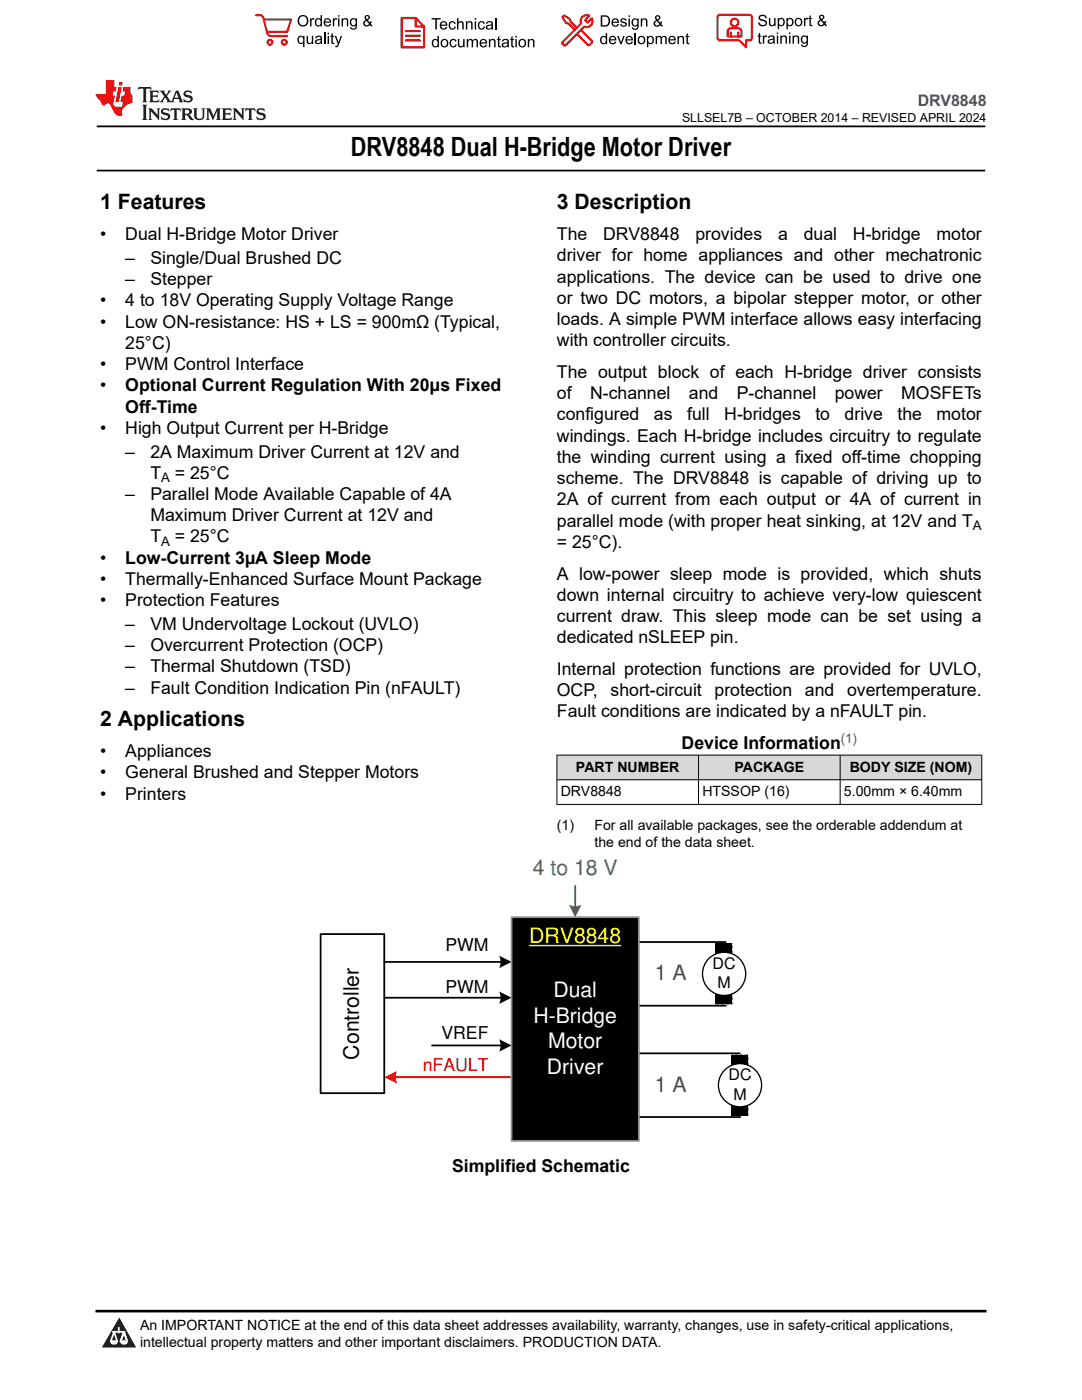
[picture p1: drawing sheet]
<svg xmlns="http://www.w3.org/2000/svg" width="216mm" height="279mm" viewBox="0 0 216 279" stroke-linecap="round" stroke-linejoin="round" font-family="sans-serif">
<path d="M19.3 25.2h177.3M19.3 34h177.3" fill="none" stroke="#000" stroke-width=".35"/>
<g fill="#d8d8d8">
<path d="M111.1 150.7h84.8v4.9h-84.8z" fill-rule="evenodd"/>
<path d="M111.2 150.8h28.1v4.8h-28.1z" fill-rule="evenodd"/>
<path d="M139.4 150.8h28.2v4.8h-28.2z" fill-rule="evenodd"/>
<path d="M167.7 150.8h28.1v4.8h-28.1z" fill-rule="evenodd"/>
</g>
<path d="M111.1 150.7h84.9M111.1 155.6h84.9M111.1 150.6v10M139.4 150.6v10M167.6 150.6v10M195.9 150.6v10M111.1 160.5h84.9" fill="none" stroke="#000" stroke-width=".2"/>
<path d="M76.7 192h23.5M76.8 199.1h23.4" fill="none" stroke="#000" stroke-width=".35"/>
<g fill="#000">
<path d="M99.6 190.7l2.5 1.3-2.5 1.2a2.77 2.77 0 0 0 0-2.5z" fill-rule="evenodd"/>
<path d="M99.6 197.9l2.5 1.2-2.5 1.3a2.77 2.77 0 0 0 0-2.5z" fill-rule="evenodd"/>
</g>
<path d="M78.6 215h23.5" fill="none" stroke="#f00" stroke-width=".35"/>
<path d="M76.8 215l2.4-1.3a2.78 2.78 0 0 0 0 2.5z" fill-rule="evenodd" fill="#f00"/>
<path d="M114.8 176.8v4.4" fill="none" stroke="#00af50" stroke-width=".35"/>
<path d="M113.5 180.6a2.77 2.77 0 0 0 2.5 0l-1.2 2.4z" fill-rule="evenodd" fill="#00af50"/>
<path d="M64 186.4h12.7v31.8h-12.7zM127.5 188h17.3M86.2 208.6h14M127.5 200.7h17.3M127.5 210.2h20.1M127.5 222.9h20.2" fill="none" stroke="#000" stroke-width=".35"/>
<g fill="#000">
<path d="M99.6 207.4l2.5 1.2-2.5 1.3a2.77 2.77 0 0 0 0-2.5z" fill-rule="evenodd"/>
<path d="M142.8 188.3h3.3v12.1h-3.3z" fill-rule="evenodd"/>
<path d="M102.1 183h25.4v44.7h-25.4z" fill-rule="evenodd"/>
</g>
<path d="M102.1 183h25.4v44.7h-25.4z" fill="none" stroke="#919191" stroke-width=".35"/>
<path d="M105.6 188.7h18.4" fill="none" stroke="#ff0" stroke-width=".31"/>
<path d="M142.8 188.3h3.3v12.1h-3.3z" fill="none" stroke="#000" stroke-width=".2" stroke-dasharray=".6 .4"/>
<circle cx="144.5" cy="194.4" r="4.3" fill="#fff"/>
<circle cx="144.5" cy="194.4" r="4.3" fill="none" stroke="#000" stroke-width=".26"/>
<path d="M146 210.6h3.2v12h-3.2z" fill-rule="evenodd" fill="#000"/>
<path d="M146 210.6h3.2v12h-3.2z" fill="none" stroke="#000" stroke-width=".2" stroke-dasharray=".6 .4"/>
<circle cx="147.7" cy="216.6" r="4.3" fill="#fff"/>
<circle cx="147.7" cy="216.6" r="4.3" fill="none" stroke="#000" stroke-width=".26"/>
<path d="M0 0h215.9v23.8h-215.9z" fill-rule="evenodd" fill="#fff"/>
<path d="M27.7 17.4l-.2 .6 .5-.3h.6v.1v2.2l-.2 .4h1l-.2-.4v-2.2v-.1h.5l.5 .3-.1-.6zM29.8 18.1l.2 .4v1.5l-.2 .4h1.9l.1-.6a1.08 1.08 0 0 1-1.3 .2v-.7h.6l.4 .2v-.6l-.4 .2h-.6v-.6l.2-.1a1 1 0 0 1 1 .2l-.1-.5zM31.8 18.1l1 1.1-1 1.2h.9l-.2-.2 .4-.7 .5 .7-.2 .2h1.6l-.2-.2 .1-.4h1l.1 .4-.1 .2h.9l-.2-.3-.8-2h-.5l-1 2.2-.8-1.1 .9-1.1h-.8l.2 .2-.5 .7-.3-.7 .1-.2zM35.2 18.5l.4 1h-.8zM36.8 18.2a.65 .65 0 0 0-.2 .7 .65 .65 0 0 0 .6 .5l.7 .2 .1 .2a.79 .79 0 0 1-.7 .4 .79 .79 0 0 1-.7-.5l.1 .7 .2-.1a.93 .93 0 0 0 1.1 .1 .93 .93 0 0 0 .4-1 1.46 1.46 0 0 0-1.2-.6l-.1-.3a1.09 1.09 0 0 1 1.2 .2l-.2-.6-.1 .1-.6-.2zM28.4 20.9l.2 .4v2.3l-.2 .3h1l-.2-.3v-2.3l.2-.4zM29.6 21.6l.2 .4v1.6l-.2 .3h.8l-.3-.3v-1.4l1.7 1.8v-2l.2-.4h-.8l.2 .2 .1 1.1-1.2-1.3zM32.3 21.8a.65 .65 0 0 0-.2 .7 .65 .65 0 0 0 .7 .4l.6 .2 .1 .2a.79 .79 0 0 1-.7 .4 .79 .79 0 0 1-.7-.5l.1 .7 .2-.1a.93 .93 0 0 0 1.1 .1 .93 .93 0 0 0 .4-.9 1.46 1.46 0 0 0-1.2-.6l-.1-.4a1.09 1.09 0 0 1 1.2 .2l-.2-.6-.1 .1-.6-.1zM34.1 21.6l-.1 .7a.63 .63 0 0 1 .7-.4l.1 1.7-.3 .3h1l-.2-.3v-1.7a.66 .66 0 0 1 .8 .4l-.1-.7zM36.2 21.6l.2 .4v1.6l-.2 .3h.9l-.2-.2v-.7h.5l.1 .2a.79 .79 0 0 0 1.2 .6l-1-.9a.61 .61 0 0 0 .6-.6 .61 .61 0 0 0-.5-.6zM36.9 21.9h.2a.47 .47 0 0 1 .5 .1 .47 .47 0 0 1 .1 .5l-.2 .2h-.6zM38.5 21.6l.2 .2a2.27 2.27 0 0 0 .4 2 1.04 1.04 0 0 0 1.7-.7v-1.3l.2-.2h-.8l.2 .4v1.1a.6 .6 0 0 1-.6 .6 .6 .6 0 0 1-.6-.6v-1.1l.3-.4zM41.1 21.6l.2 .4v1.6l-.2 .3h.7l-.2-.3v-1.5l.9 1.9 .8-1.9v1.5l-.2 .3h1l-.3-.3v-1.6l.3-.4h-.8l-.7 1.5-.7-1.5zM44.3 21.6l.2 .4v1.6l-.2 .3h1.9l.1-.5a1.09 1.09 0 0 1-1.3 .1v-.6h.6l.4 .1v-.6l-.4 .2h-.6v-.6l.2-.1a1.01 1.01 0 0 1 1 .3l-.1-.6zM46.4 21.6l.3 .4v1.6l-.3 .3h.8l-.2-.3v-1.4l1.6 1.8v-2l.2-.4h-.7l.2 .2v1.1l-1.2-1.3zM49 21.6l-.1 .7a.63 .63 0 0 1 .8-.4v1.7l-.3 .3h1l-.2-.3v-1.7a.66 .66 0 0 1 .8 .4l-.1-.7zM51.4 21.8a.65 .65 0 0 0-.2 .7 .65 .65 0 0 0 .6 .4l.6 .2 .2 .2a.79 .79 0 0 1-.8 .4 .79 .79 0 0 1-.6-.5l.1 .7 .2-.1a.93 .93 0 0 0 1 .1 .93 .93 0 0 0 .5-.9 1.46 1.46 0 0 0-1.3-.6l-.1-.4a1.09 1.09 0 0 1 1.3 .2l-.2-.6-.2 .1-.5-.1z" fill="#231f20"/>
<path d="M21.1 16v2.8h-2.1l.1 .3 .9 1a.95 .95 0 0 0 .9 .9 .59 .59 0 0 1 .6-.4 .59 .59 0 0 1 .5 .4l.4 .8a1.59 1.59 0 0 0 2.1 1.3 1.61 1.61 0 0 1 1-2.2l1-.4-.1-1.5a1.59 1.59 0 0 1-.4-1.6h-1.4l-.2 .9h.5l-.1 .8h-.5l-.2 1v.2l.4 .1-.2 .9h-.6a.73 .73 0 0 1-1.1-.7l.3-1.5h-.5l.2-.8h.5l.2-.9h-.5v-1.4zM23.6 17.4l-.6 3h.7l.6-3zM23.8 16.4l-.1 .7h.7l.1-.7z" fill="#ed1c24"/>
<g fill="#000">
<path d="M59.4 4.2a1.12 1.12 0 0 1 2.2 0 1.12 1.12 0 0 1-2.2 0zM59.9 3.5a.89 .89 0 0 0-.1 1.1 .89 .89 0 0 0 1.1 .4 .88 .88 0 0 0 .3-1.3 .88 .88 0 0 0-1.3-.2z" fill-rule="evenodd"/>
<path d="M59.5 7.3l.5-.2 .5 .3v-.3h.3v2.3h-.3v-.8a.74 .74 0 0 1-1 0 .74 .74 0 0 1-.1-1zM59.8 7.5a.57 .57 0 0 0-.2 .7 .57 .57 0 0 0 .8 .2 .57 .57 0 0 0 .1-.7 .57 .57 0 0 0-.7-.2z" fill-rule="evenodd"/>
<path d="M61.9 3.6h.2v.3l.2-.2 .3-.1 .2 .1-.1 .3a.36 .36 0 0 0-.5 0 .36 .36 0 0 0 0 .4v.9h-.3z" fill-rule="evenodd"/>
<path d="M61.2 7.1h.3v.9a.41 .41 0 0 0 .4 .6 .41 .41 0 0 0 .3-.6v-.9h.3v1.7h-.2v-.3a.58 .58 0 0 1-.7 .3 .58 .58 0 0 1-.4-.6z" fill-rule="evenodd"/>
<path d="M63 3.8l.5-.2 .5 .2v-.8h.2v2.3h-.2v-.2a.75 .75 0 0 1-1-.1 .75 .75 0 0 1-.1-1zM63.2 4a.57 .57 0 0 0-.1 .7 .57 .57 0 0 0 .8 .2 .57 .57 0 0 0 .1-.7 .57 .57 0 0 0-.8-.2z" fill-rule="evenodd"/>
<path d="M63 7.3a.74 .74 0 0 1 1-.1 .74 .74 0 0 1 .3 .9v.7h-.3v-.2a.57 .57 0 0 1-.8 .2 .57 .57 0 0 1-.2-.8l1-.3a.41 .41 0 0 0-.4-.4 .41 .41 0 0 0-.4 .4l-.3-.1zM63.2 8.2a.35 .35 0 0 0 .2 .5 .35 .35 0 0 0 .5-.3l.1-.4z" fill-rule="evenodd"/>
<path d="M65.4 6.5h.3v.3h-.3zM65.4 7.1h.3v1.7h-.3z" fill-rule="evenodd"/>
<path d="M64.8 3.8a.76 .76 0 0 1 .9-.1 .76 .76 0 0 1 .4 .8h-1.2a.47 .47 0 0 0 .3 .6 .47 .47 0 0 0 .6-.4l.3 .1a.82 .82 0 0 1-1.3 .3 .82 .82 0 0 1 0-1.3zM65 4l-.1 .3h.9l-.3-.4z" fill-rule="evenodd"/>
<path d="M66.4 3.6h.3v.3l.1-.2 .4-.1 .1 .1-.1 .3a.36 .36 0 0 0-.4 0 .36 .36 0 0 0-.1 .4v.9h-.3z" fill-rule="evenodd"/>
<path d="M66.1 6.7l.3-.1v.5h.3v.3h-.3v.9l.1 .2h.2v.3a.41 .41 0 0 1-.4-.1 .41 .41 0 0 1-.2-.4v-.9h-.2v-.3h.2z" fill-rule="evenodd"/>
<path d="M66.8 7.1h.3l.4 1.4 .5-1.4h.3l-.6 1.7a.57 .57 0 0 1-.8 .6v-.3a.37 .37 0 0 0 .5-.3z" fill-rule="evenodd"/>
<path d="M67.5 3h.2v.3h-.2zM67.5 3.6h.2v1.7h-.2z" fill-rule="evenodd"/>
<path d="M68.2 3.6h.2v.3a.58 .58 0 0 1 .7-.3 .58 .58 0 0 1 .4 .7v1h-.3v-1a.4 .4 0 0 0-.4-.5 .4 .4 0 0 0-.4 .6v.9h-.2z" fill-rule="evenodd"/>
<path d="M70 3.8l.5-.2 .5 .2v-.2h.2v1.5a.71 .71 0 0 1-.5 .8 .71 .71 0 0 1-.8-.5h.2a.46 .46 0 0 0 .6 .3 .46 .46 0 0 0 .3-.6 .78 .78 0 0 1-1.1-.2 .78 .78 0 0 1 .1-1.1zM70.2 4a.53 .53 0 0 0-.1 .8 .53 .53 0 0 0 .8 0 .54 .54 0 0 0 0-.7 .54 .54 0 0 0-.7-.1z" fill-rule="evenodd"/>
<path d="M72.9 3.1a.53 .53 0 0 1 .8 .1 .53 .53 0 0 1-.3 .8l.4 .5 .1-.3 .3 .1-.2 .5 .3 .3-.2 .2-.3-.3a.71 .71 0 0 1-1.2 .1 .71 .71 0 0 1 .4-1.1l-.3-.5zM73 3.5a.3 .3 0 0 0 .6 0 .3 .3 0 0 0-.6 0zM72.9 4.3a.45 .45 0 0 0 0 .7 .45 .45 0 0 0 .7-.2l-.5-.6z" fill-rule="evenodd"/>
<path d="M86.1 3.6h1.8v.3h-.7v2h-.3v-2h-.8z" fill-rule="evenodd"/>
<path d="M86.3 8l.5-.2 .5 .2v-.8h.3v2.2h-.3v-.2a.76 .76 0 0 1-1 0 .76 .76 0 0 1-.1-1zM86.6 8.1a.58 .58 0 0 0-.2 .8 .58 .58 0 0 0 .8 .2 .58 .58 0 0 0 .1-.8 .58 .58 0 0 0-.7-.2z" fill-rule="evenodd"/>
<path d="M88.2 7.9a.81 .81 0 0 1 1.1 .2 .81 .81 0 0 1-.2 1.1 .81 .81 0 0 1-1.1-.1l-.1-.8zM88.3 8.1a.57 .57 0 0 0 0 .9 .57 .57 0 0 0 .8 0 .57 .57 0 0 0 0-.8 .57 .57 0 0 0-.8-.1z" fill-rule="evenodd"/>
<path d="M88 4.4a.77 .77 0 0 1 .9-.1 .77 .77 0 0 1 .4 .8h-1.3a.48 .48 0 0 0 .4 .6 .48 .48 0 0 0 .6-.3h.3a.83 .83 0 0 1-1.3 .4 .83 .83 0 0 1 0-1.4zM88.2 4.6l-.2 .3h1l-.3-.4z" fill-rule="evenodd"/>
<path d="M89.7 4.4a.7 .7 0 0 1 1.2 .3l-.2 .1a.45 .45 0 0 0-.6-.3 .45 .45 0 0 0-.3 .6 .45 .45 0 0 0 .3 .6 .45 .45 0 0 0 .6-.4h.3a.76 .76 0 0 1-1.1 .6 .76 .76 0 0 1-.3-1.1z" fill-rule="evenodd"/>
<path d="M89.9 8a.7 .7 0 0 1 1.2 .3h-.3a.45 .45 0 0 0-.5-.3 .45 .45 0 0 0-.3 .6 .45 .45 0 0 0 .3 .6 .45 .45 0 0 0 .6-.4l.2 .1a.76 .76 0 0 1-1 .5 .76 .76 0 0 1-.4-1.1z" fill-rule="evenodd"/>
<path d="M91.2 3.6h.3v.8a.59 .59 0 0 1 .7-.2 .59 .59 0 0 1 .3 .7v1h-.2v-1a.4 .4 0 0 0-.5-.4 .4 .4 0 0 0-.3 .5v.9h-.3z" fill-rule="evenodd"/>
<path d="M91.4 7.8h.2v.9a.41 .41 0 0 0 .5 .5 .41 .41 0 0 0 .3-.5v-.9h.3v1.6h-.3v-.2a.58 .58 0 0 1-.7 .3 .58 .58 0 0 1-.3-.7z" fill-rule="evenodd"/>
<path d="M93 4.2h.2v.3a.59 .59 0 0 1 .7-.3 .59 .59 0 0 1 .4 .7v1h-.3v-1a.41 .41 0 0 0-.4-.5 .41 .41 0 0 0-.4 .6v.9h-.2z" fill-rule="evenodd"/>
<path d="M93.1 7.8h.3v.2a.56 .56 0 0 1 1 0 .54 .54 0 0 1 .6-.2 .54 .54 0 0 1 .4 .5v1.1h-.3v-1a.34 .34 0 0 0-.3-.4 .34 .34 0 0 0-.4 .3v1.1h-.3v-1a.38 .38 0 0 0-.5-.4 .38 .38 0 0 0-.2 .6v.8h-.3z" fill-rule="evenodd"/>
<path d="M94.7 3.6h.3v.3h-.3zM94.7 4.2h.3v1.7h-.3z" fill-rule="evenodd"/>
<path d="M95.5 4.4a.7 .7 0 0 1 1.3 .3l-.3 .1a.45 .45 0 0 0-.6-.3 .45 .45 0 0 0-.3 .6 .45 .45 0 0 0 .3 .6 .45 .45 0 0 0 .6-.4h.3a.76 .76 0 0 1-1.1 .6 .76 .76 0 0 1-.3-1.1z" fill-rule="evenodd"/>
<path d="M95.9 8a.77 .77 0 0 1 .9-.2 .77 .77 0 0 1 .4 .9h-1.2a.48 .48 0 0 0 .3 .5 .48 .48 0 0 0 .6-.3h.3a.83 .83 0 0 1-1.3 .4 .83 .83 0 0 1 0-1.3zM96.1 8.1l-.1 .4h.9l-.2-.5z" fill-rule="evenodd"/>
<path d="M97.5 7.8h.3v.2a.59 .59 0 0 1 .7-.2 .59 .59 0 0 1 .4 .6v1h-.3v-1a.41 .41 0 0 0-.5-.4 .41 .41 0 0 0-.3 .5v.9h-.3z" fill-rule="evenodd"/>
<path d="M97.1 4.4a.74 .74 0 0 1 1-.1 .74 .74 0 0 1 .3 .9v.7h-.3v-.2a.59 .59 0 0 1-.8 .2 .59 .59 0 0 1-.3-.8l1.1-.3a.42 .42 0 0 0-.4-.4 .42 .42 0 0 0-.5 .4l-.2-.1zM97.3 5.3a.36 .36 0 0 0 .2 .5 .36 .36 0 0 0 .5-.2l.1-.5z" fill-rule="evenodd"/>
<path d="M99.4 7.4l.2-.2v.6h.3v.2h-.3v1l.1 .2h.2l.1 .2a.41 .41 0 0 1-.5 0 .41 .41 0 0 1-.1-.4v-1h-.2v-.2h.2z" fill-rule="evenodd"/>
<path d="M100.3 8a.74 .74 0 0 1 .9-.2 .74 .74 0 0 1 .3 .9l.1 .7h-.3v-.2a.59 .59 0 0 1-.8 .3 .59 .59 0 0 1-.3-.8l1-.3a.42 .42 0 0 0-.3-.4 .42 .42 0 0 0-.5 .3h-.3zM100.5 8.8a.36 .36 0 0 0 .1 .5 .36 .36 0 0 0 .5-.2l.2-.5z" fill-rule="evenodd"/>
<path d="M102 7.4l.3-.2v.6h.3v.2h-.3v1l.1 .2h.2v.2a.41 .41 0 0 1-.5 0 .41 .41 0 0 1-.1-.4v-1h-.2v-.2h.2z" fill-rule="evenodd"/>
<path d="M102.8 7.2h.3v.3h-.3zM102.8 7.8h.3v1.6h-.3z" fill-rule="evenodd"/>
<path d="M103.7 7.9a.81 .81 0 0 1 1.1 .2 .81 .81 0 0 1-.1 1.1 .81 .81 0 0 1-1.2-.1v-.8zM103.9 8.1a.57 .57 0 0 0-.1 .9 .57 .57 0 0 0 .8 0 .57 .57 0 0 0 0-.8 .57 .57 0 0 0-.7-.1z" fill-rule="evenodd"/>
<path d="M105.3 7.8h.3v.2a.59 .59 0 0 1 .7-.2 .59 .59 0 0 1 .4 .6v1h-.3v-1a.41 .41 0 0 0-.5-.4 .41 .41 0 0 0-.3 .5v.9h-.3z" fill-rule="evenodd"/>
<path d="M119.9 3.1h.7a1.12 1.12 0 0 1 1.1 1.1 1.12 1.12 0 0 1-1 1.1h-.8zM120.2 3.3v1.7h.4a.86 .86 0 0 0 .8-.8 .86 .86 0 0 0-.8-.9z" fill-rule="evenodd"/>
<path d="M119.9 7.4l.5-.3 .5 .3v-.8h.2v2.2h-.2v-.2a.75 .75 0 0 1-1 0 .75 .75 0 0 1-.1-1zM120.1 7.5a.57 .57 0 0 0-.1 .8 .57 .57 0 0 0 .8 .2 .57 .57 0 0 0 .1-.8 .57 .57 0 0 0-.8-.2z" fill-rule="evenodd"/>
<path d="M121.7 7.4a.76 .76 0 0 1 .9-.2 .76 .76 0 0 1 .4 .9h-1.2a.47 .47 0 0 0 .3 .5 .47 .47 0 0 0 .6-.3h.3a.82 .82 0 0 1-1.3 .4 .82 .82 0 0 1 0-1.3zM121.9 7.5l-.1 .3h.9l-.3-.4z" fill-rule="evenodd"/>
<path d="M122.2 3.9a.76 .76 0 0 1 .9-.2 .76 .76 0 0 1 .4 .9h-1.2a.47 .47 0 0 0 .4 .5 .47 .47 0 0 0 .5-.3h.3a.82 .82 0 0 1-1.3 .4 .82 .82 0 0 1 0-1.3zM122.5 4l-.2 .3h.9l-.2-.4z" fill-rule="evenodd"/>
<path d="M123.9 3.8a.71 .71 0 0 1 1.1 .3h-.2a.32 .32 0 0 0-.4-.3 .32 .32 0 0 0-.3 .4h.1a.75 .75 0 0 1 .9 .8 .72 .72 0 0 1-.7 .3 .72 .72 0 0 1-.7-.5h.3a.36 .36 0 0 0 .4 .4 .36 .36 0 0 0 .3-.5 .8 .8 0 0 1-.9-.7z" fill-rule="evenodd"/>
<path d="M123.2 7.2h.3l.4 1.3 .5-1.3h.3l-.7 1.6h-.2z" fill-rule="evenodd"/>
<path d="M125.4 3.1h.3v.3h-.3zM125.4 3.7h.3v1.6h-.3z" fill-rule="evenodd"/>
<path d="M125 7.4a.76 .76 0 0 1 .9-.2 .76 .76 0 0 1 .4 .9h-1.2a.47 .47 0 0 0 .3 .5 .47 .47 0 0 0 .6-.3h.3a.82 .82 0 0 1-1.3 .4 .82 .82 0 0 1 0-1.3zM125.2 7.5l-.1 .3h.9l-.2-.4z" fill-rule="evenodd"/>
<path d="M126.2 3.9l.5-.3 .5 .3v-.2h.2v1.4a.71 .71 0 0 1-.5 .8 .71 .71 0 0 1-.8-.5l.2 .1a.46 .46 0 0 0 .6 .2 .46 .46 0 0 0 .3-.6 .78 .78 0 0 1-1.1-.1 .78 .78 0 0 1 .1-1.1zM126.4 4a.53 .53 0 0 0-.1 .8 .53 .53 0 0 0 .8 0 .54 .54 0 0 0 0-.7 .54 .54 0 0 0-.7-.1z" fill-rule="evenodd"/>
<path d="M127.5 7.3a.8 .8 0 0 1 1.1 .2 .8 .8 0 0 1-.1 1.1 .8 .8 0 0 1-1.2-.1v-.8zM127.7 7.5a.56 .56 0 0 0-.1 .9 .56 .56 0 0 0 .8-.1 .56 .56 0 0 0 0-.7 .56 .56 0 0 0-.7-.1z" fill-rule="evenodd"/>
<path d="M127.9 3.7h.2v.2a.58 .58 0 0 1 .7-.2 .58 .58 0 0 1 .4 .6v1h-.3v-1a.4 .4 0 0 0-.4-.4 .4 .4 0 0 0-.4 .5v.9h-.2z" fill-rule="evenodd"/>
<path d="M129.1 7.2h.2v.2a.72 .72 0 0 1 1-.1 .72 .72 0 0 1 .2 1 .64 .64 0 0 1-.5 .5 .64 .64 0 0 1-.6-.2v.8h-.3zM129.5 7.5a.56 .56 0 0 0-.2 .8 .56 .56 0 0 0 .8 .2 .56 .56 0 0 0 .1-.8 .56 .56 0 0 0-.7-.2z" fill-rule="evenodd"/>
<path d="M130.8 7.2h.3v.2a.55 .55 0 0 1 .9 0 .53 .53 0 0 1 .6-.3 .53 .53 0 0 1 .4 .6v1.1h-.2v-1a.34 .34 0 0 0-.3-.4 .34 .34 0 0 0-.4 .3v1.1h-.3v-1a.37 .37 0 0 0-.5-.4 .37 .37 0 0 0-.2 .6v.8h-.3z" fill-rule="evenodd"/>
<path d="M130.8 3.2a.53 .53 0 0 1 .9 .1 .53 .53 0 0 1-.4 .8l.4 .5 .2-.4 .2 .1-.2 .5 .4 .3-.2 .3-.3-.4a.71 .71 0 0 1-1.2 .1 .71 .71 0 0 1 .3-1.1l-.2-.5zM130.9 3.6a.3 .3 0 0 0 .6 0 .3 .3 0 0 0-.6 0zM130.9 4.3a.45 .45 0 0 0 0 .7 .45 .45 0 0 0 .7-.2l-.5-.6z" fill-rule="evenodd"/>
<path d="M133.6 7.4a.76 .76 0 0 1 .9-.2 .76 .76 0 0 1 .3 .9h-1.2a.47 .47 0 0 0 .4 .5 .47 .47 0 0 0 .6-.3h.2a.82 .82 0 0 1-1.2 .4 .82 .82 0 0 1 0-1.3zM133.8 7.5l-.2 .3h1l-.3-.4z" fill-rule="evenodd"/>
<path d="M135.2 7.2h.2v.2a.58 .58 0 0 1 .7-.2 .58 .58 0 0 1 .4 .6v1h-.3v-1a.4 .4 0 0 0-.4-.4 .4 .4 0 0 0-.3 .5v.9h-.3z" fill-rule="evenodd"/>
<path d="M137 6.8l.3-.2v.6h.2v.2h-.2v1v.2h.2l.1 .2a.41 .41 0 0 1-.5 0 .41 .41 0 0 1-.1-.5v-.9h-.2v-.2h.2z" fill-rule="evenodd"/>
<path d="M151.6 3.1a.88 .88 0 0 1 1.4 .5h-.3a.49 .49 0 0 0-.5-.5 .49 .49 0 0 0-.5 .6l.1 .1a1.06 1.06 0 0 1 1.2 1 .95 .95 0 0 1-.9 .4 .95 .95 0 0 1-.8-.7h.3a.58 .58 0 0 0 .6 .5 .58 .58 0 0 0 .5-.6l-.2-.1a.95 .95 0 0 1-1.1-.9z" fill-rule="evenodd"/>
<path d="M151.4 6.7l.3-.2v.6h.2v.2h-.2v1v.2h.2l.1 .2a.41 .41 0 0 1-.5 0 .41 .41 0 0 1-.1-.5v-.9h-.2v-.2h.2z" fill-rule="evenodd"/>
<path d="M152.2 7.1h.3v.2l.1-.2h.4h.1l-.1 .3a.36 .36 0 0 0-.4 0 .36 .36 0 0 0-.1 .5v.8h-.3z" fill-rule="evenodd"/>
<path d="M153.3 7.3a.74 .74 0 0 1 1-.2 .74 .74 0 0 1 .3 .9l.1 .7h-.3l-.1-.2a.57 .57 0 0 1-.8 .3 .57 .57 0 0 1-.1-.9l.9-.2a.41 .41 0 0 0-.4-.4 .41 .41 0 0 0-.4 .3h-.3zM153.5 8.1a.35 .35 0 0 0 .2 .5 .35 .35 0 0 0 .5-.2l.1-.5z" fill-rule="evenodd"/>
<path d="M153.4 3.6h.3v.9a.41 .41 0 0 0 .4 .5 .41 .41 0 0 0 .4-.5v-.9h.2v1.6h-.2v-.2a.58 .58 0 0 1-.7 .2 .58 .58 0 0 1-.4-.6z" fill-rule="evenodd"/>
<path d="M155 6.5h.3v.3h-.3zM155 7.1h.3v1.6h-.3z" fill-rule="evenodd"/>
<path d="M155.2 3.6h.2v.2a.72 .72 0 0 1 1-.1 .72 .72 0 0 1 .2 1 .64 .64 0 0 1-.5 .5 .64 .64 0 0 1-.6-.2v.8h-.3zM155.6 3.9a.56 .56 0 0 0-.2 .8 .56 .56 0 0 0 .8 .2 .56 .56 0 0 0 .1-.8 .56 .56 0 0 0-.7-.2z" fill-rule="evenodd"/>
<path d="M155.7 7.1h.3v.2a.58 .58 0 0 1 .7-.2 .58 .58 0 0 1 .3 .6v1h-.3v-1a.4 .4 0 0 0-.4-.4 .4 .4 0 0 0-.3 .5v.9h-.3z" fill-rule="evenodd"/>
<path d="M156.9 3.6h.3v.2a.72 .72 0 0 1 .9-.1 .72 .72 0 0 1 .2 1 .64 .64 0 0 1-.4 .5 .64 .64 0 0 1-.7-.2v.8h-.3zM157.3 3.9a.56 .56 0 0 0-.1 .8 .56 .56 0 0 0 .7 .2 .56 .56 0 0 0 .2-.8 .56 .56 0 0 0-.8-.2z" fill-rule="evenodd"/>
<path d="M157.4 6.5h.3v.3h-.3zM157.4 7.1h.3v1.6h-.3z" fill-rule="evenodd"/>
<path d="M158.1 7.1h.3v.2a.58 .58 0 0 1 .7-.2 .58 .58 0 0 1 .4 .6v1h-.3v-1a.4 .4 0 0 0-.5-.4 .4 .4 0 0 0-.3 .5v.9h-.3z" fill-rule="evenodd"/>
<path d="M158.8 3.7a.8 .8 0 0 1 1.1 .2 .8 .8 0 0 1-.1 1.1 .8 .8 0 0 1-1.1-.1l-.1-.8zM159 3.9a.56 .56 0 0 0-.1 .9 .56 .56 0 0 0 .9 0 .56 .56 0 0 0-.1-.8 .56 .56 0 0 0-.7-.1z" fill-rule="evenodd"/>
<path d="M160 7.3l.5-.2 .5 .2v-.2h.2v1.4a.71 .71 0 0 1-.5 .9 .71 .71 0 0 1-.9-.5h.3a.46 .46 0 0 0 .6 .2 .46 .46 0 0 0 .2-.6 .78 .78 0 0 1-1-.1 .78 .78 0 0 1 .1-1.1zM160.2 7.4a.53 .53 0 0 0-.1 .8 .53 .53 0 0 0 .8 0 .54 .54 0 0 0 0-.7 .54 .54 0 0 0-.7-.1z" fill-rule="evenodd"/>
<path d="M160.4 3.6h.3v.2l.1-.2h.4h.1l-.1 .3a.36 .36 0 0 0-.4 0 .36 .36 0 0 0-.1 .5v.8h-.3z" fill-rule="evenodd"/>
<path d="M161.5 3.2l.3-.2v.6h.3v.2h-.3v1v.2h.3v.2a.41 .41 0 0 1-.5 0 .41 .41 0 0 1-.1-.5v-.9h-.2v-.2h.2z" fill-rule="evenodd"/>
<path d="M163.6 3.1a.53 .53 0 0 1 .8 .1 .53 .53 0 0 1-.3 .8l.4 .5 .1-.3h.3l-.2 .5 .3 .3-.2 .3-.3-.3a.71 .71 0 0 1-1.2 .1 .71 .71 0 0 1 .4-1.2l-.3-.5zM163.7 3.5a.3 .3 0 0 0 .5 0 .3 .3 0 0 0-.5 0zM163.6 4.2a.45 .45 0 0 0 0 .8 .45 .45 0 0 0 .7-.3l-.5-.6z" fill-rule="evenodd"/>
</g>
<path d="M64.8 6.5v2.3M98.9 3.6v2.3M126.8 6.6v2.2" fill="none" stroke="#000" stroke-width=".28"/>
<g fill="none" stroke="#de0000" stroke-width=".42">
<path d="M51.1 3l1 .1a1.4 1.4 0 0 1 .6 1.2l.7 2.5a.95 .95 0 0 0 1.1 .4h2.8M52.7 3.9h5.4l-.8 2.4h-4M80.1 3.6h2.8v1.7h1.7v4.2h-4.5zM81 7.1h2.8M81 6.2h2.8M81 8.1h2.8M82.9 3.6l1.7 1.7M115.1 5.5l-1.3-1.2-.1-.5-1.2-.7-.3 .3 .7 1.1 .5 .2 1.3 1.3M115.9 6l2.2 2.2v.3l-.5 .5h-.3l-2.2-2.2zM115.9 6l.7-.7a1.19 1.19 0 0 0 1.3-.3 1.19 1.19 0 0 0 .2-1.4l-.9 .9-.4-.5 .8-.8a1.19 1.19 0 0 0-1.4 .1 1.19 1.19 0 0 0-.2 1.4l-3.8 3.7v.3l.3 .3h.3l2.3-2.2M143.2 3.2l.4-.2h6l.4 .2v4.4l-.2 .4-.9 .1v1.3l-1.4-1.3h-3.9l-.4-.3zM145.4 5.8l.4-.1h1.6a.61 .61 0 0 1 .6 .6v1h-2.8v-1z"/>
<path d="M145.8 6.5v.8M147.3 6.5v.8"/>
<circle cx="53.9" cy="8.4" r=".49"/>
<circle cx="56.7" cy="8.4" r=".49"/>
<circle cx="146.6" cy="4.5" r=".75"/>
</g>
<path d="M0 261.4h215.9v18h-215.9z" fill-rule="evenodd" fill="#fff"/>
<path d="M23.8 262.9l3.4 6h-6.9z" fill="#231f20"/>
<path d="M22.1 267.7h1.3l-.4 .5h-.3a.55 .55 0 0 1-.6-.5z" fill-rule="evenodd" fill="#fff"/>
<path d="M22.1 267.7h1.3l-.4 .5h-.3a.55 .55 0 0 1-.6-.5z" fill="none" stroke="#231f20" stroke-width=".34"/>
<path d="M22.1 267.7h1.3l-.4 .5h-.5zM22.6 265.8h.1M22.6 265.8h2.3zM23.7 265.9h.1M23.7 264.9v1zM24 267.7h.1" fill="none" stroke="#fff" stroke-width=".34"/>
<path d="M24.7 265.8l-.7 1.9z" fill="#fff"/>
<path d="M24.7 265.8l-.7 1.9z" fill="none" stroke="#fff" stroke-width=".34"/>
<path d="M24.7 265.8l.7 1.9z" fill="#fff"/>
<path d="M22.8 265.8l-.7 1.9zM22.8 265.8l.6 1.9zM24.7 265.8l.7 1.9zM25.3 267.7h.1" fill="none" stroke="#fff" stroke-width=".34"/>
<path d="M24.1 267.7h1.3a.65 .65 0 0 1-.6 .5 .65 .65 0 0 1-.7-.5z" fill-rule="evenodd" fill="#fff"/>
<path d="M24.1 267.7h1.3a.65 .65 0 0 1-.6 .5 .65 .65 0 0 1-.7-.5z" fill="none" stroke="#231f20" stroke-width=".34"/>
<path d="M24 267.7h.1M24.1 267.7h1.3l-.4 .5h-.5z" fill="none" stroke="#fff" stroke-width=".34"/>
<path d="M19 261.7h177.8" fill="none" stroke="#000" stroke-width=".53"/>
<text font-size="5.3" x="70" y="31.2">DRV8848 Dual H-Bridge Motor Driver</text>
<g font-size="4.2">
<text x="20" y="41.8">1 Features</text>
<text x="111.1" y="41.8">3 Description</text>
<text x="20" y="145">2 Applications</text>
<text x="71.6" y="211.5" transform="rotate(-90 71.6 211.5)">Controller</text>
</g>
<text font-size="4.2" fill="#00af50" x="106.3" y="174.6">4 to 18 V</text>
<text font-size="4.2" fill="#ff0" x="105.6" y="188.3">DRV8848</text>
<g font-size="4.2" fill="#1f467c">
<text x="130.6" y="195.6">1 A</text>
<text x="130.6" y="217.8">1 A</text>
</g>
<g font-size="4.2" fill="#fff">
<text x="110.4" y="199">Dual</text>
<text x="106.4" y="204.1">H-Bridge</text>
<text x="109.4" y="209.2">Motor</text>
<text x="109.1" y="214.3">Driver</text>
</g>
<g font-size="3.5">
<text x="20" y="47.9">•</text>
<text x="25" y="47.9">Dual H-Bridge Motor Driver</text>
<text x="111.1" y="47.9">The</text>
<text x="120.4" y="47.9">DRV8848</text>
<text x="138.8" y="47.9">provides</text>
<text x="155.2" y="47.9">a</text>
<text x="160.4" y="47.9">dual</text>
<text x="170.2" y="47.9">H-bridge</text>
<text x="186.9" y="47.9">motor</text>
<text x="25" y="52.7">–</text>
<text x="30" y="52.7">Single/Dual Brushed DC</text>
<text x="111.1" y="52.2">driver for home appliances and other mechatronic</text>
<text x="25" y="56.9">–</text>
<text x="30" y="56.9">Stepper</text>
<text x="111.1" y="56.4">applications. The device can be used to drive one</text>
<text x="20" y="61.2">•</text>
<text x="20" y="65.4">•</text>
<text x="25" y="61.2">4 to 18V Operating Supply Voltage Range</text>
<text x="25" y="65.4">Low ON-resistance: HS + LS = 900mΩ (Typical,</text>
<text x="111.1" y="64.9">loads. A simple PWM interface allows easy interfacing</text>
<text x="111.1" y="60.6">or two DC motors, a bipolar stepper motor, or other</text>
<text x="25" y="69.6">25°C)</text>
<text x="111.1" y="69.1">with controller circuits.</text>
<text x="20" y="73.9">•</text>
<text x="25" y="73.9">PWM Control Interface</text>
<text x="111.1" y="75.5">The output block of each H-bridge driver consists</text>
<text x="20" y="78.1">•</text>
<text x="25" y="78.1">Optional Current Regulation With 20μs Fixed</text>
<text x="25" y="82.3">Off-Time</text>
<text x="111.1" y="83.9">configured</text>
<text x="111.1" y="79.7">of</text>
<text x="117.7" y="79.7">N-channel</text>
<text x="130.5" y="83.9">as</text>
<text x="137.1" y="83.9">full</text>
<text x="137.5" y="79.7">and</text>
<text x="144.5" y="83.9">H-bridges</text>
<text x="147" y="79.7">P-channel</text>
<text x="162.7" y="83.9">to</text>
<text x="166.6" y="79.7">power</text>
<text x="168.5" y="83.9">drive</text>
<text x="179.1" y="83.9">the</text>
<text x="179.8" y="79.7">MOSFETs</text>
<text x="186.9" y="83.9">motor</text>
<text x="20" y="86.6">•</text>
<text x="25" y="86.6">High Output Current per H-Bridge</text>
<text x="111.1" y="88.2">windings. Each H-bridge includes circuitry to regulate</text>
<text x="25" y="91.3">–</text>
<text x="30" y="91.3">2A Maximum Driver Current at 12V and</text>
<text x="30" y="95.6">T</text>
<text x="34.9" y="95.6">= 25°C</text>
<text x="111.1" y="92.4">the winding current using a fixed off-time chopping</text>
<text x="25" y="99.8">–</text>
<text x="30" y="99.8">Parallel Mode Available Capable of 4A</text>
<text x="111.1" y="96.6">scheme. The DRV8848 is capable of driving up to</text>
<text x="111.1" y="100.9">2A of current from each output or 4A of current in</text>
<text x="30" y="104">Maximum Driver Current at 12V and</text>
<text x="111.1" y="105.1">parallel mode (with proper heat sinking, at 12V and T</text>
<text x="20" y="112.5">•</text>
<text x="25" y="112.5">Low-Current 3µA Sleep Mode</text>
<text x="30" y="108.3">T</text>
<text x="34.9" y="108.3">= 25°C</text>
<text x="111.1" y="109.3">= 25°C).</text>
<text x="20" y="116.7">•</text>
<text x="25" y="116.7">Thermally-Enhanced Surface Mount Package</text>
<text x="111.1" y="115.7">A low-power sleep mode is provided, which shuts</text>
<text x="111.1" y="119.9">down internal circuitry to achieve very-low quiescent</text>
<text x="20" y="121">•</text>
<text x="25" y="121">Protection Features</text>
<text x="25" y="125.7">–</text>
<text x="30" y="125.7">VM Undervoltage Lockout (UVLO)</text>
<text x="111.1" y="124.1">current draw. This sleep mode can be set using a</text>
<text x="25" y="130">–</text>
<text x="30" y="130">Overcurrent Protection (OCP)</text>
<text x="111.1" y="128.4">dedicated nSLEEP pin.</text>
<text x="25" y="134.2">–</text>
<text x="30" y="134.2">Thermal Shutdown (TSD)</text>
<text x="111.1" y="134.7">Internal protection functions are provided for UVLO,</text>
<text x="25" y="138.4">–</text>
<text x="30" y="138.4">Fault Condition Indication Pin (nFAULT)</text>
<text x="111.1" y="139">OCP,</text>
<text x="111.1" y="143.2">Fault conditions are indicated by a nFAULT pin.</text>
<text x="121.8" y="139">short-circuit</text>
<text x="142.6" y="139">protection</text>
<text x="160.6" y="139">and</text>
<text x="169" y="139">overtemperature.</text>
<text x="136" y="149.5">Device Information</text>
<text x="20" y="151.1">•</text>
<text x="20" y="155.4">•</text>
<text x="25" y="151.1">Appliances</text>
<text x="25" y="155.4">General Brushed and Stepper Motors</text>
<text x="20" y="159.6">•</text>
<text x="25" y="159.6">Printers</text>
<text x="88.9" y="189.9">PWM</text>
<text x="88.9" y="198.2">PWM</text>
<text x="88.1" y="207.3">VREF</text>
<text x="90.2" y="233.9">Simplified Schematic</text>
</g>
<text font-size="3.5" fill="#f00" x="84.4" y="213.7">nFAULT</text>
<text font-size="3.2" fill="#00f" x="183.1" y="21.1">DRV8848</text>
<g font-size="3.2">
<text x="142.2" y="193.4">DC</text>
<text x="143.2" y="197.2">M</text>
<text x="145.4" y="215.6">DC</text>
<text x="146.3" y="219.4">M</text>
</g>
<g font-size="2.8">
<text x="114.9" y="154">PART NUMBER</text>
<text x="146.6" y="154">PACKAGE</text>
<text x="169.5" y="154">BODY SIZE (NOM)</text>
<text x="111.9" y="158.9">DRV8848</text>
<text x="140.2" y="158.9">HTSSOP (16)</text>
<text x="168.4" y="158.9">5.00mm × 6.40mm</text>
<text x="111.1" y="165.7">(1)</text>
<text x="118.6" y="165.7">For all available packages, see the orderable addendum at</text>
<text x="118.6" y="169.1">the end of the data sheet.</text>
<text x="27.9" y="265.5">An IMPORTANT NOTICE at the end of this data sheet addresses availability, warranty, changes, use in safety-critical applications,</text>
<text x="27.9" y="268.9">intellectual property matters and other important disclaimers. PRODUCTION DATA.</text>
</g>
<g font-size="2.6">
<text x="32.2" y="96.3">A</text>
<text x="194.1" y="105.8">A</text>
<text x="32.2" y="109">A</text>
</g>
<text font-size="2.6" fill="#00f" x="167.8" y="148.4">(1)</text>
<text font-size="2.5" x="136.1" y="24.3">SLLSEL7B – OCTOBER 2014 – REVISED APRIL 2024</text>
</svg>
